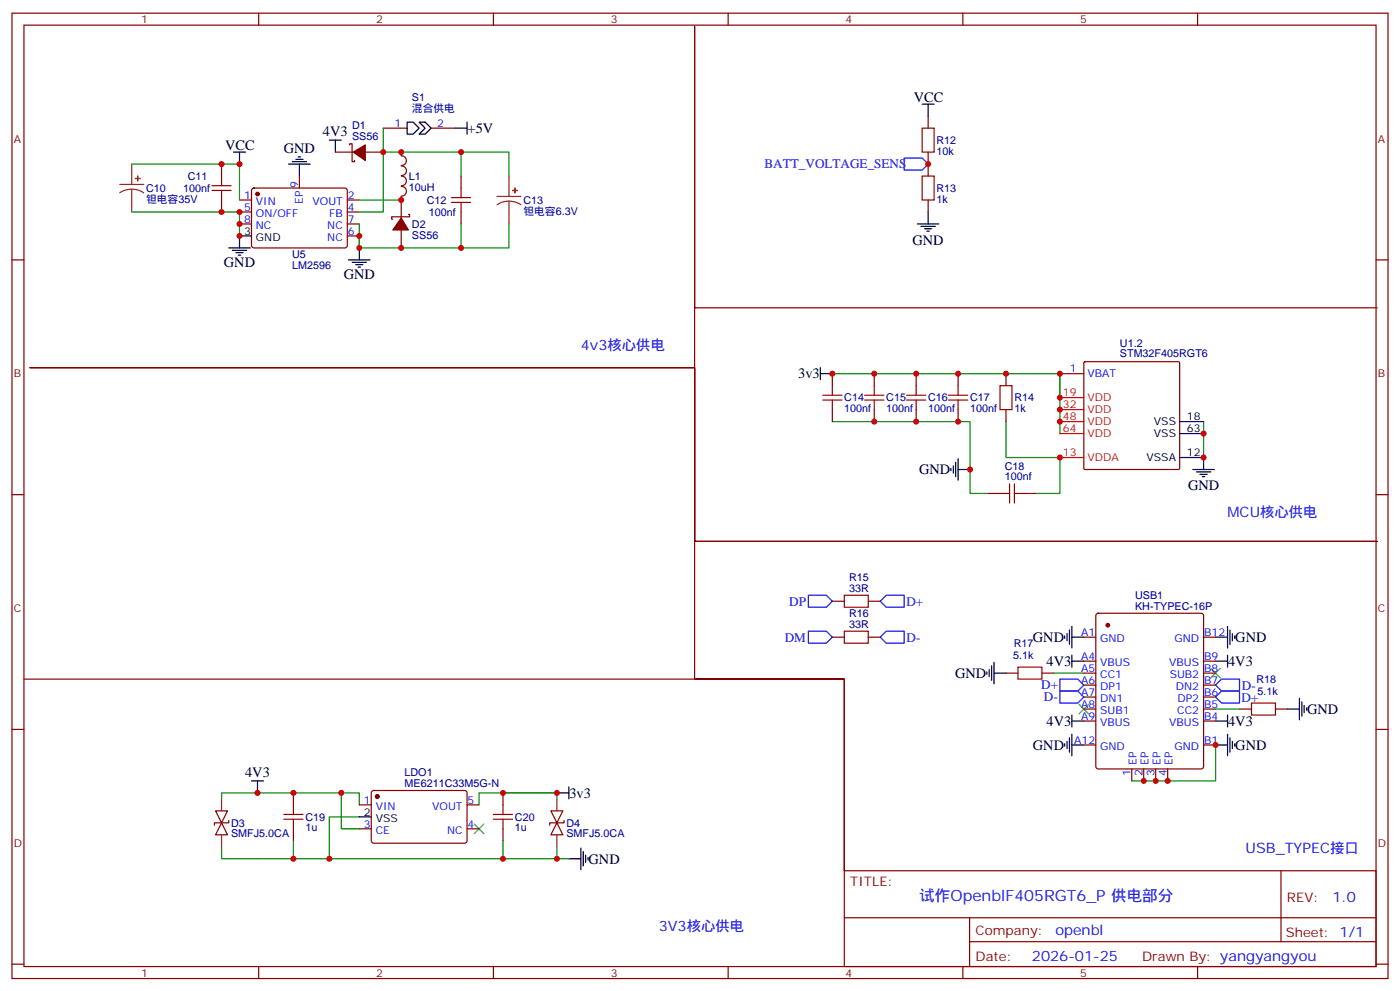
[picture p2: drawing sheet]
<svg xmlns="http://www.w3.org/2000/svg" width="412mm" height="292mm" viewBox="0 0 412 292" stroke-linecap="round" stroke-linejoin="round" font-family="sans-serif">
<g fill="none" stroke="#870000" stroke-width=".35">
<path d="M3.5 3.9h405.4v284.3h-405.4zM7.1 7.4h398.2v277.3h-398.2zM76.2 3.9v3.5M145.3 3.9v3.5M214.5 3.9v3.5M283.6 3.9v3.5M352.8 3.9v3.5M112.9 37.7h7M127 37.7h7.1M273.4 34.2v3.5M65.3 48.3v3.6M65.3 58.9v3.5"/>
<path d="M70.6 58.9h3.5M74.3 55.6l.5-.2h27.1l.4 .7-.1 16.5-.6 .4h-27.1l-.4-.7v-16.2zM88.2 51.9v3.5M98.8 44.8h5.3M102.3 58.9h3.5M103 42.7v-.4h.7v5.3h.7v-.3M107.6 44.8h5.3M118.2 44.8v1.1a1.41 1.41 0 0 1 1.5 1.4 1.41 1.41 0 0 1-1.5 1.4M118.2 57.9v6.3M118.2 54.9a1.41 1.41 0 0 1 1.5 1.4 1.41 1.41 0 0 1-1.5 1.4M118.2 48.9a1.41 1.41 0 0 1 1.5 1.4 1.41 1.41 0 0 1-1.5 1.4M118.2 51.9a1.41 1.41 0 0 1 1.5 1.4 1.41 1.41 0 0 1-1.5 1.4"/>
<path d="M135.8 51.9v3.5M273.4 44.8v7.1M273.4 58.9v3.5M3.5 76.6h3.6M70.6 66h3.5M70.6 62.4h3.5M102.3 66h3.5M102.3 69.5h3.5M102.3 62.4h3.5M118.2 67.7v5.3M120.3 63.1h.3v.8h-5.2v.7h.3M135.8 62.4v3.6"/>
<path d="M405.3 76.6h3.6M405.7 90.7h-201.1v-82.9v151.7h201.1h-201.1v-51.2h-195.8h195.8v91.7h44.1v56.5v-56.5h-241.6M245.2 110.1v3.5M257.5 110.1v3.5M269.9 110.1v3.5M282.2 110.1v3.5M296.3 110.1v3.5M312.2 110.1h7.1M319.3 106.7l.3-.2h27.5l.3 .2 .1 31.2-.2 .3-27.7 .1-.3-.2zM245.2 120.7v3.5M257.5 120.7v3.5M269.9 120.7v3.5"/>
<path d="M282.2 120.7v3.5M296.3 120.7v3.5M3.5 145.7h3.6M291 145.3h3.6M301.6 145.3h3.6M405.3 145.7h3.6M245.2 177.1h3.5M255.8 177.1h3.5M245.2 187.7h3.5M255.8 187.7h3.5M296.3 198.3h3.6M306.9 198.3h3.5"/>
<path d="M319.3 187.7h3.5M319.3 198.3h3.5M319.3 194.7h3.5M323 180.8l.5-.2h30.3l.5 .2 .2 .5v44.5l-.2 .5-.5 .2h-30.3l-.5-.3-.2-.4v-44.5zM354.5 187.7h3.6M354.5 198.3h3.6M354.5 194.7h3.6M3.5 214.8h3.6M319.3 219.4h3.5M319.3 212.4h3.5M319.3 208.8h3.5M319.3 205.3h3.5"/>
<path d="M319.3 201.8h3.5M354.5 219.4h3.6M354.5 212.4h3.6M354.5 208.8h3.6M354.5 205.3h3.6M354.5 201.8h3.6M365.1 208.8h3.6M375.7 208.8h3.5M405.3 214.8h3.6M63.5 238.8h3.5l-1.7 3.6zM86.4 233.5v3.6M105.8 237.1h3.6"/>
<path d="M109.6 233l.5-.2 27.1 .1 .4 .6-.1 14.4-.6 .5-27.1-.1-.4-.6v-14.2zM137.6 237.1h3.5M148.2 233.5v3.6M162.3 238.8h3.5l-1.8 3.6zM333.4 226.5v3.5M336.9 226.5v3.5M340.4 226.5v3.5M344 226.5v3.5M65.3 242.4l1.7 3.5h-3.5zM67.4 241.7v.7h-4.3v.7M86.4 244.1v3.6M105.8 244.1h3.6"/>
<path d="M137.6 244.1h3.5M148.2 244.1v3.6M164 242.4l1.8 3.5h-3.5zM166.2 241.7v.7h-4.3v.7M248.7 256.5h156.6v28.2h-156.6zM377.3 256.5v20.9M248.7 270.3h156.5M285.6 277.4h119.6M285.6 270.3v14.1M3.5 284h3.6M76.2 284.7v3.5M145.3 284.7v3.5"/>
<path d="M214.5 284.7v3.5M283.6 284.7v3.5M352.8 284.7v3.5M405.3 284h3.6"/>
</g>
<g fill="none" stroke="#008700" stroke-width=".35">
<path d="M112.9 37.7v7.1M38.8 48.3h31.8v10.6M105.8 58.9h12.4M135.8 51.9v-7.1h-22.9v17.6h-7.1M135.8 44.8h14.1v7.1M38.8 62.4h31.8v7.1M105.8 66v7h30v-7M149.9 66v7h-14.1M245.2 110.1h67v17.6M312.2 110.1v7M245.2 124.2h40.6v21.1h5.2M296.3 124.2v10.6h15.9v10.5h-7"/>
<path d="M354.5 124.2v10.6M310.4 198.3h8.9M358.1 219.4v10.6h-24.7M358.1 208.8h7M65.3 235.3v-1.8h40.5v3.6M100.5 233.5v10.6h5.3M148.2 233.5h15.8M164 233.5h-22.9v3.6M164 233.5v1.8M86.4 247.7v5.2M105.8 240.6h-8.8v12.3M148.2 247.7v5.2h-82.9v-3.5"/>
<path d="M148.2 252.9h19.4M164 249.4v3.5"/>
</g>
<g fill="none" stroke="#000" stroke-width=".35">
<path d="M119.9 36h1.8l1.8 1.7-1.8 1.8h-1.8zM123.5 36h1.7l1.8 1.7-1.8 1.8h-1.7l1.7-1.8zM134.1 37.7h3.5M137.6 36v3.5M271.6 30.7h3.6M273.4 30.7v3.5M68.8 44.8h3.5M70.6 44.8v3.5M85 48.3h6.4M86.1 47.6h4.2M87.1 46.9h2.2M87.8 46.2h.7"/>
<path d="M88.2 48.3v3.6M97 41.3h3.5M98.8 41.3v3.5M67.4 73h6.3M68.4 73.7h4.3M69.5 74.4h2.1M70.2 75.1h.7M74.1 69.5h-3.5v3.5M102.7 76.6h6.3M103.7 77.3h4.2M104.8 78h2.1M105.5 78.7h.7"/>
<path d="M105.8 73v3.6M270.2 66h6.4M271.3 66.7h4.2M272.3 67.4h2.2M273 68.1h.8M273.4 62.4v3.6M241.7 110.1h3.5M241.7 108.3v3.5M280.1 137.9v.7M280.8 137.2v2.1M281.5 136.2v4.2M282.2 138.3h3.6"/>
<path d="M282.2 135.1v6.4M347.5 134.8h7v3.5M347.5 124.2h7M347.5 127.7h7M351.4 138.3h6.3M352.4 139h4.3M353.5 139.7h2.1M354.2 140.4h.7M290.7 197.9v.7M291.4 197.2v2.1M292.1 196.1v4.3M292.8 198.3h3.5"/>
<path d="M292.8 195.1v6.3M313.6 187.3v.7M314.3 186.6v2.1M315 185.6v4.2M315.7 194.7h3.6M315.7 184.5v6.4M315.7 193v3.5M315.7 187.7h3.6M358.1 194.7h3.5M358.1 187.7h3.5M361.6 184.5v6.4M361.6 193v3.5"/>
<path d="M362.3 185.6v4.2M363 186.6v2.1M363.7 187.3v.7M313.6 219.1v.7M314.3 218.4v2.1M315 217.3v4.2M315.7 210.6v3.5M315.7 216.3v6.3M315.7 212.4h3.6M315.7 219.4h3.6M358.1 212.4h3.5M358.1 219.4h3.5"/>
<path d="M361.6 210.6v3.5M361.6 216.3v6.3M362.3 217.3v4.2M363 218.4v2.1M363.7 219.1v.7M379.2 208.8h3.6M382.8 205.7v6.3M383.5 206.7v4.3M384.2 207.8v2.1M384.9 208.5v.7M74.1 230h3.5M75.8 230v3.5"/>
<path d="M164 233.5h3.6M167.6 231.8v3.5M105.8 240.6h3.6M167.6 252.9h3.5M171.1 249.8v6.3M171.8 250.8v4.3M172.5 251.9v2.1M173.2 252.6v.7"/>
</g>
<g fill="none" stroke="#a10000" stroke-width=".35">
<path d="M271.6 37.7h3.6v7.1h-3.6zM62.4 56.1h5.7M62.4 54.7h5.7M65.3 51.9v2.8M65.3 56.1v2.8M133 59.6h5.6M133 58.2h5.6M135.8 55.4v2.8M135.8 59.6v2.8M271.6 51.9h3.6v7h-3.6zM242.4 116.4h5.6M242.4 117.8h5.6"/>
<path d="M245.2 113.6v2.8M245.2 117.8v2.9M254.7 116.4h5.6M254.7 117.8h5.6M257.5 113.6v2.8M257.5 117.8v2.9M267.1 116.4h5.6M267.1 117.8h5.6M269.9 113.6v2.8M269.9 117.8v2.9M279.4 116.4h5.6M279.4 117.8h5.6"/>
<path d="M282.2 113.6v2.8M282.2 117.8v2.9M294.6 113.6h3.5v7.1h-3.5zM294.6 145.3h2.8M297.4 142.5v5.7M298.8 142.5v5.7M298.8 145.3h2.8M248.7 175.3h7.1v3.6h-7.1zM248.7 185.9h7.1v3.5h-7.1zM299.9 196.5h7v3.5h-7zM368.7 207.1h7v3.5h-7zM83.6 239.9h5.7"/>
<path d="M86.4 237.1v2.8M145.3 239.9h5.7M148.2 237.1v2.8M83.6 241.3h5.7M86.4 241.3v2.8M145.3 241.3h5.7M148.2 241.3v2.8"/>
</g>
<path d="M266.3 46.6h5.3l1.8 1.7-1.8 1.8h-5.3zM238.1 175.3h5.3l1.8 1.8-1.8 1.8h-5.3zM259.3 177.1l1.8-1.8h5.2v3.6h-5.2zM238.1 185.9h5.3l1.8 1.8-1.8 1.7h-5.3zM259.3 187.7l1.8-1.8h5.2v3.5h-5.2zM312.2 200h5.3l1.8 1.8-1.8 1.8h-5.3zM312.2 203.6h5.3l1.8 1.7-1.8 1.8h-5.3zM358.1 201.8l1.7-1.8h5.3v3.6h-5.3zM358.1 205.3l1.7-1.7h5.3v3.5h-5.3z" fill="none" stroke="#00f" stroke-width=".35"/>
<path d="M356.7 196.9l2.8 2.8M359.5 196.9l-2.8 2.8M317.9 207.4l2.8 2.9M320.7 207.4l-2.8 2.9M139.7 242.7l2.8 2.8M142.5 242.7l-2.8 2.8" fill="none" stroke="#3c3" stroke-width=".35"/>
<g fill="#870000" stroke="#870000" stroke-width=".35">
<path d="M104.1 44.8l3.5-2.1v4.6z"/>
<path d="M118.2 64.2l2.1 3.5h-4.6z"/>
<circle cx="326.3" cy="184.2" r=".53"/>
<circle cx="111.1" cy="234.6" r=".53"/>
<circle cx="75.8" cy="57.2" r=".53"/>
</g>
<path d="M312.2 117.1h7.1M312.2 134.8h7.1M312.2 120.7h7.1M312.2 124.2h7.1M312.2 127.7h7.1" fill="none" stroke="#f00" stroke-width=".35"/>
<g fill="#8c2424" stroke="#8c2424" stroke-width=".35">
<path d="M151.7 55.4v1.4z"/>
<path d="M151 56.1h1.4z"/>
<path d="M40.5 51.9l.1 1.4z"/>
<path d="M39.9 52.6h1.4z"/>
</g>
<g fill="none" stroke="#8c2424" stroke-width=".35">
<path d="M35.3 54.3h7M38.8 55.7l1.9 .3 1.6 .8M38.8 55.7l-1.8 .3-1.7 .8M38.8 48.3v6M38.8 55.7v6.7M146.4 57.9h7.1M149.9 59.3l1.9 .2 1.7 .8M149.9 59.3l-1.8 .2-1.7 .8M149.9 51.9v6M149.9 59.3v6.7M65.3 235.3v3.5M164 235.3v3.5"/>
<path d="M65.3 245.9v3.5M164 245.9v3.5"/>
</g>
<g fill="#c00">
<circle cx="312.2" cy="134.8" r=".88"/>
<circle cx="257.5" cy="110.1" r=".88"/>
<circle cx="269.9" cy="110.1" r=".88"/>
<circle cx="282.2" cy="110.1" r=".88"/>
<circle cx="296.3" cy="110.1" r=".88"/>
<circle cx="312.2" cy="110.1" r=".88"/>
<circle cx="354.5" cy="134.8" r=".88"/>
<circle cx="354.5" cy="127.7" r=".88"/>
<circle cx="312.2" cy="117.1" r=".88"/>
<circle cx="312.2" cy="124.2" r=".88"/>
<circle cx="312.2" cy="120.6" r=".88"/>
<circle cx="344" cy="230" r=".88"/>
<circle cx="340.4" cy="230" r=".88"/>
<circle cx="336.9" cy="230" r=".88"/>
<circle cx="358.1" cy="219.4" r=".88"/>
<circle cx="75.8" cy="233.5" r=".88"/>
<circle cx="86.4" cy="252.9" r=".88"/>
<circle cx="97" cy="252.9" r=".88"/>
<circle cx="100.5" cy="233.5" r=".88"/>
<circle cx="164" cy="252.9" r=".88"/>
<circle cx="164" cy="233.5" r=".88"/>
<circle cx="273.4" cy="48.3" r=".88"/>
<circle cx="285.8" cy="138.3" r=".88"/>
<circle cx="282.2" cy="124.2" r=".88"/>
<circle cx="269.9" cy="124.2" r=".88"/>
<circle cx="257.5" cy="124.2" r=".88"/>
<circle cx="245.2" cy="110.1" r=".88"/>
<circle cx="65.3" cy="62.4" r=".88"/>
<circle cx="65.3" cy="48.3" r=".88"/>
<circle cx="105.8" cy="69.5" r=".88"/>
<circle cx="70.6" cy="69.5" r=".88"/>
<circle cx="70.6" cy="66" r=".88"/>
<circle cx="70.6" cy="62.4" r=".88"/>
<circle cx="70.6" cy="48.3" r=".88"/>
<circle cx="118.2" cy="44.8" r=".88"/>
<circle cx="135.8" cy="44.8" r=".88"/>
<circle cx="86.4" cy="233.5" r=".88"/>
<circle cx="148.2" cy="233.5" r=".88"/>
<circle cx="148.2" cy="252.9" r=".88"/>
<circle cx="135.8" cy="73" r=".88"/>
<circle cx="112.9" cy="44.8" r=".88"/>
<circle cx="118.2" cy="58.9" r=".88"/>
<circle cx="118.2" cy="73" r=".88"/>
<circle cx="105.8" cy="73" r=".88"/>
</g>
<text font-size="4.6" fill="#00f" x="270.8" y="265.5">试作OpenblF405RGT6_P 供电部分</text>
<g font-size="4.2">
<text x="269.2" y="30">VCC</text>
<text x="95.1" y="40.2">4V3</text>
<text x="137.8" y="39.1">+5V</text>
<text x="66.3" y="44.1">VCC</text>
<text x="83.6" y="45.1">GND</text>
<text x="268.8" y="72.1">GND</text>
<text x="66" y="78.7">GND</text>
<text x="101.2" y="82.2">GND</text>
<text x="235.1" y="111.5">3v3</text>
<text x="270.8" y="139.7">GND</text>
<text x="350" y="144.3">GND</text>
<text x="304.3" y="189.1">GND</text>
<text x="363.9" y="189.1">GND</text>
<text x="308.3" y="196.1">4V3</text>
<text x="361.8" y="196.1">4V3</text>
<text x="281.3" y="199.7">GND</text>
<text x="308.3" y="213.8">4V3</text>
<text x="361.8" y="213.8">4V3</text>
<text x="385.1" y="210.2">GND</text>
<text x="304.3" y="220.8">GND</text>
<text x="363.9" y="220.8">GND</text>
<text x="72.2" y="228.9">4V3</text>
<text x="167.7" y="235">3v3</text>
<text x="173.4" y="254.4">GND</text>
</g>
<g font-size="4.2" fill="#00f">
<text x="171.1" y="103">4v3核心供电</text>
<text x="361.6" y="152.4">MCU核心供电</text>
<text x="366.9" y="251.2">USB_TYPEC接口</text>
<text x="392.5" y="265.7">1.0</text>
<text x="194" y="274.1">3V3核心供电</text>
<text x="310.9" y="275.3">openbl</text>
<text x="304" y="283.1">2026-01-25</text>
</g>
<g font-size="3.9" fill="#00f">
<text x="225.2" y="49.6">BATT_VOLTAGE_SENS</text>
<text x="232.5" y="178.4">DP</text>
<text x="267" y="178.5">D+</text>
<text x="231.2" y="188.9">DM</text>
<text x="267.1" y="189.1">D-</text>
<text x="306.7" y="203">D+</text>
<text x="365.8" y="203.2">D-</text>
<text x="307.5" y="206.5">D-</text>
<text x="365.7" y="206.7">D+</text>
</g>
<g font-size="3.9" fill="#800">
<text x="250.5" y="261.1">TITLE:</text>
<text x="379.1" y="265.7">REV:</text>
<text x="287.4" y="275.3">Company:</text>
<text x="378.7" y="275.9">Sheet: 1/1</text>
<text x="287.4" y="282.9">Date:</text>
<text x="336.4" y="283">Drawn By: yangyangyou</text>
</g>
<g font-size="3.2" fill="#800">
<text x="41.6" y="6.9">1</text>
<text x="110.8" y="6.9">2</text>
<text x="179.9" y="6.9">3</text>
<text x="249.1" y="6.9">4</text>
<text x="318.2" y="6.9">5</text>
<text x="4.1" y="42">A</text>
<text x="405.9" y="42">A</text>
<text x="4.1" y="111.1">B</text>
<text x="405.9" y="111.1">B</text>
<text x="4.1" y="180.3">C</text>
<text x="405.9" y="180.3">C</text>
<text x="4.1" y="249.4">D</text>
<text x="405.9" y="249.4">D</text>
<text x="41.6" y="287.7">1</text>
<text x="110.8" y="287.7">2</text>
<text x="179.9" y="287.7">3</text>
<text x="249.1" y="287.7">4</text>
<text x="318.2" y="287.7">5</text>
</g>
<g font-size="3.2" fill="#000080">
<text x="121.4" y="29.8">S1</text>
<text x="121.4" y="33">混合供电</text>
<text x="103.7" y="41.3">SS56</text>
<text x="103.7" y="38.1">D1</text>
<text x="275.9" y="45.6">10k</text>
<text x="275.9" y="42.4">R12</text>
<text x="55.3" y="53">C11</text>
<text x="120.4" y="53">L1</text>
<text x="43" y="59.7">钽电容35V</text>
<text x="43" y="56.5">C10</text>
<text x="54" y="56.5">100nf</text>
<text x="120.4" y="56.2">10uH</text>
<text x="275.9" y="59.7">1k</text>
<text x="275.9" y="56.5">R13</text>
<text x="125.7" y="60">C12</text>
<text x="126.3" y="63.6">100nf</text>
<text x="154.2" y="63.2">钽电容6.3V</text>
<text x="154.2" y="60">C13</text>
<text x="121.4" y="70.3">SS56</text>
<text x="121.4" y="67.1">D2</text>
<text x="86.1" y="76.1">U5</text>
<text x="86.1" y="79.3">LM2596</text>
<text x="329.9" y="105.3">STM32F405RGT6</text>
<text x="329.9" y="102.2">U1.2</text>
<text x="248.7" y="118.3">C14</text>
<text x="261.1" y="118.3">C15</text>
<text x="273.4" y="118.3">C16</text>
<text x="285.8" y="118.3">C17</text>
<text x="298.8" y="118.3">R14</text>
<text x="248.7" y="121.4">100nf</text>
<text x="261.1" y="121.4">100nf</text>
<text x="273.4" y="121.4">100nf</text>
<text x="285.8" y="121.4">100nf</text>
<text x="298.8" y="121.4">1k</text>
<text x="296" y="141.5">100nf</text>
<text x="296" y="138.3">C18</text>
<text x="250.1" y="171.1">R15</text>
<text x="250.1" y="174.3">33R</text>
<text x="334.4" y="179.6">KH-TYPEC-16P</text>
<text x="334.4" y="176.4">USB1</text>
<text x="250.1" y="184.9">33R</text>
<text x="250.1" y="181.7">R16</text>
<text x="298.6" y="190.6">R17</text>
<text x="298.5" y="194.1">5.1k</text>
<text x="370.1" y="201.2">R18</text>
<text x="370.4" y="204.7">5.1k</text>
<text x="119.2" y="231.8">ME6211C33M5G-N</text>
<text x="119.2" y="228.6">LDO1</text>
<text x="68.1" y="243.5">D3</text>
<text x="90" y="244.9">1u</text>
<text x="90" y="241.7">C19</text>
<text x="151.7" y="244.9">1u</text>
<text x="151.7" y="241.7">C20</text>
<text x="166.9" y="243.5">D4</text>
<text x="68.1" y="246.7">SMFJ5.0CA</text>
<text x="166.9" y="246.7">SMFJ5.0CA</text>
</g>
<g font-size="3.2" fill="#00f">
<text x="116.2" y="37.4">1</text>
<text x="128.8" y="37.4">2</text>
<text x="71.9" y="58.6">1</text>
<text x="87.8" y="55.4" transform="rotate(-90 87.8 55.4)">9</text>
<text x="102.5" y="58.6">2</text>
<text x="71.9" y="65.6">8</text>
<text x="71.9" y="62.1">5</text>
<text x="75.4" y="63.9">ON/OFF</text>
<text x="75.4" y="60.3">VIN</text>
<text x="89.3" y="60" transform="rotate(-90 89.3 60)">EP</text>
<text x="92.1" y="60.3">VOUT</text>
<text x="97" y="63.9">FB</text>
<text x="102.5" y="65.6">7</text>
<text x="102.5" y="62.1">4</text>
<text x="75.4" y="67.4">NC</text>
<text x="96.4" y="67.4">NC</text>
<text x="96.4" y="70.9">NC</text>
<text x="102.5" y="69.1">6</text>
<text x="315.1" y="109.7">1</text>
<text x="320.3" y="111.1">VBAT</text>
<text x="318.4" y="187.3">A1</text>
<text x="324.1" y="189.1">GND</text>
<text x="346" y="189.1">GND</text>
<text x="354.7" y="187.3">B12</text>
<text x="318.4" y="197.9">A5</text>
<text x="318.4" y="194.4">A4</text>
<text x="324.1" y="196.1">VBUS</text>
<text x="344.4" y="196.1">VBUS</text>
<text x="354.7" y="194.4">B9</text>
<text x="354.7" y="197.9">B8</text>
<text x="318.4" y="201.4">A6</text>
<text x="324.1" y="203.2">DP1</text>
<text x="324.1" y="199.7">CC1</text>
<text x="344.6" y="199.7">SUB2</text>
<text x="346.4" y="203.2">DN2</text>
<text x="354.7" y="201.4">B7</text>
<text x="318.4" y="208.5">A8</text>
<text x="318.4" y="205">A7</text>
<text x="324.1" y="206.7">DN1</text>
<text x="346.9" y="206.7">DP2</text>
<text x="354.7" y="205">B6</text>
<text x="354.7" y="208.5">B5</text>
<text x="318.4" y="212">A9</text>
<text x="324.1" y="213.8">VBUS</text>
<text x="324.1" y="210.3">SUB1</text>
<text x="344.4" y="213.8">VBUS</text>
<text x="346.8" y="210.3">CC2</text>
<text x="354.7" y="212">B4</text>
<text x="316.4" y="219.1">A12</text>
<text x="324.1" y="220.8">GND</text>
<text x="346" y="220.8">GND</text>
<text x="354.7" y="219.1">B1</text>
<text x="334.8" y="225.2" transform="rotate(-90 334.8 225.2)">EP</text>
<text x="338.3" y="225.2" transform="rotate(-90 338.3 225.2)">EP</text>
<text x="341.8" y="225.2" transform="rotate(-90 341.8 225.2)">EP</text>
<text x="345.4" y="225.2" transform="rotate(-90 345.4 225.2)">EP</text>
<text x="333" y="228.7" transform="rotate(-90 333 228.7)">1</text>
<text x="336.5" y="228.7" transform="rotate(-90 336.5 228.7)">2</text>
<text x="340.1" y="228.7" transform="rotate(-90 340.1 228.7)">3</text>
<text x="343.6" y="228.7" transform="rotate(-90 343.6 228.7)">4</text>
<text x="107.2" y="236.7">1</text>
<text x="110.7" y="238.5">VIN</text>
<text x="127.3" y="238.5">VOUT</text>
<text x="137.8" y="236.7">5</text>
<text x="107.2" y="243.8">3</text>
<text x="110.7" y="245.5">CE</text>
<text x="131.7" y="245.5">NC</text>
<text x="137.8" y="243.8">4</text>
</g>
<g font-size="3.2">
<text x="71.9" y="69.1">3</text>
<text x="75.4" y="70.9">GND</text>
<text x="339.9" y="125.2">VSS</text>
<text x="349.6" y="123.8">18</text>
<text x="339.9" y="128.8">VSS</text>
<text x="349.6" y="127.4">63</text>
<text x="337.8" y="135.8">VSSA</text>
<text x="349.6" y="134.4">12</text>
<text x="107.2" y="240.2">2</text>
<text x="110.7" y="242">VSS</text>
</g>
<g font-size="3.2" fill="#f00">
<text x="313.1" y="116.8">19</text>
<text x="320.3" y="118.2">VDD</text>
<text x="313.1" y="120.3">32</text>
<text x="313.1" y="123.8">48</text>
<text x="320.3" y="121.7">VDD</text>
<text x="320.3" y="125.2">VDD</text>
<text x="313.1" y="127.4">64</text>
<text x="320.3" y="128.8">VDD</text>
<text x="313.1" y="134.4">13</text>
<text x="320.3" y="135.8">VDDA</text>
</g>
</svg>
